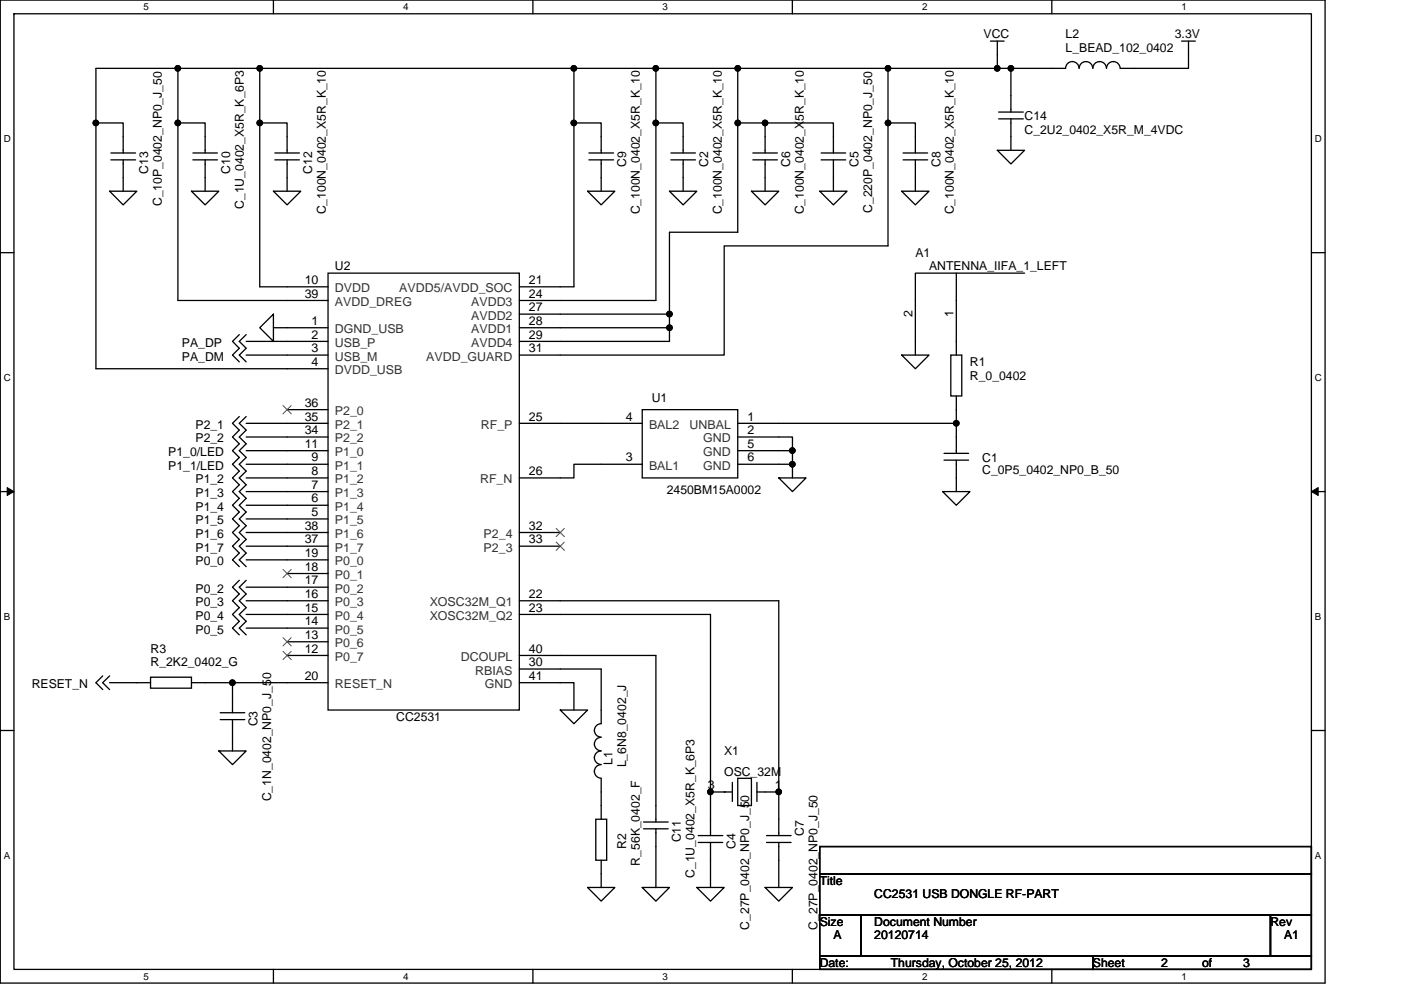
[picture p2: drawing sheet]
<svg xmlns="http://www.w3.org/2000/svg" width="297mm" height="210mm" viewBox="0 0 297 210" stroke-linecap="round" stroke-linejoin="round" font-family="sans-serif">
<path d="M.1 0h280.8v208.5h-280.8zM3 2.9h275v202.7h-275z" fill="none" stroke="#000" stroke-width=".28"/>
<g fill="#fff">
<path d="M30.5 .3h1.1v2.3h-1.1z"/>
<path d="M30.5 205.9h1.1v2.3h-1.1z"/>
</g>
<path d="M58 0v2.9M58 205.6v2.9" fill="none" stroke="#000" stroke-width=".28"/>
<g fill="#fff">
<path d="M85.5 .3h1.1v2.3h-1.1z"/>
<path d="M85.5 205.9h1.1v2.3h-1.1z"/>
</g>
<path d="M113 0v2.9M113 205.6v2.9" fill="none" stroke="#000" stroke-width=".28"/>
<g fill="#fff">
<path d="M140.5 .3h1.1v2.3h-1.1z"/>
<path d="M140.5 205.9h1.1v2.3h-1.1z"/>
</g>
<path d="M168 0v2.9M168 205.6v2.9" fill="none" stroke="#000" stroke-width=".28"/>
<g fill="#fff">
<path d="M195.5 .3h1.2v2.3h-1.2z"/>
<path d="M195.5 205.9h1.2v2.3h-1.2z"/>
</g>
<path d="M223 0v2.9M223 205.6v2.9" fill="none" stroke="#000" stroke-width=".28"/>
<g fill="#fff">
<path d="M250.5 .3h1.2v2.3h-1.2z"/>
<path d="M250.5 205.9h1.2v2.3h-1.2z"/>
<path d="M.8 28.3h1.5v2.3h-1.5z"/>
<path d="M278.8 28.3h1.5v2.3h-1.5z"/>
<path d="M.8 78.9h1.5v2.3h-1.5z"/>
<path d="M278.8 78.9h1.5v2.3h-1.5z"/>
</g>
<path d="M.1 53.6h2.9M278 53.6h2.9" fill="none" stroke="#000" stroke-width=".28"/>
<g fill="#fff">
<path d="M.8 129.6h1.4v2.3h-1.4z"/>
<path d="M278.8 129.6h1.4v2.3h-1.4z"/>
</g>
<path d="M.1 104.3h2.9M278 104.3h2.9" fill="none" stroke="#000" stroke-width=".28"/>
<path d="M1.5 103.4l1.5 .9-1.5 .8zM278 104.3l1.5-.9v1.7z" fill="#000" stroke="#000" stroke-width=".21"/>
<g fill="#fff">
<path d="M.8 180.3h1.4v2.3h-1.4z"/>
<path d="M278.8 180.3h1.4v2.3h-1.4z"/>
</g>
<g fill="none" stroke="#000" stroke-width=".28">
<path d="M37.7 14.5h-17.4v11.6M37.7 14.5v11.6M37.7 14.5h17.4M55.1 14.5v11.6M55.1 14.5h66.6M121.7 14.5v11.6M121.7 14.5h17.4M139.1 14.5v11.6M139.1 14.5h17.3M156.4 14.5h31.9M156.4 14.5v11.6M188.3 14.5v11.6"/>
<path d="M188.3 14.5h23.2M210 8.7h2.9M211.5 8.7v5.8h2.8M225.9 14.5h-11.6v9.3M225.9 14.5a1.43 1.43 0 0 1 1.5-1.4 1.43 1.43 0 0 1 1.4 1.4M228.8 14.5a1.43 1.43 0 0 1 1.5-1.4h-.1a1.45 1.45 0 0 1 1.5 1.4 1.46 1.46 0 0 1 1.5-1.4h-.1a1.45 1.45 0 0 1 1.5 1.4 1.46 1.46 0 0 1 1.4-1.4 1.45 1.45 0 0 1 1.5 1.4M250.5 8.7h2.9M252 8.7v5.8h-14.5M23.5 33.9h5.2M23.5 32.4h5.2M26.1 32.4v-6.3h-5.8v52.1h49.3M26.1 33.9v6.7"/>
<path d="M40.9 33.9h5.2M40.9 32.4h5.2M43.5 32.4v-6.3h-5.8v37.6h31.9M43.5 33.9v6.7M58.3 33.9h5.2M58.3 32.4h5.2M60.9 32.4v-6.3h-5.8v34.7h14.5M60.9 33.9v6.7M124.9 33.9h5.2M124.9 32.4h5.2M127.5 32.4v-6.3h-5.8v34.7h-11.6M127.5 33.9v6.7"/>
<path d="M139.1 26.1v37.6h-29M139.1 26.1h5.7v6.3M142.2 33.9h5.2M142.2 32.4h5.2M144.8 33.9v6.7M159.6 33.9h5.2M159.6 32.4h5.2M162.2 26.1h-5.8v23.2h-14.5v17.3M162.2 26.1v6.3M162.2 33.9v6.7M162.2 26.1h14.5v6.3M174.1 33.9h5.2"/>
<path d="M174.1 32.4h5.2M176.7 33.9v6.7M191.5 33.9h5.2M191.5 32.4h5.2M194.1 32.4v-6.3h-5.8v26.1h-34.8v23.1h-43.4M194.1 33.9v6.7M211.5 31.9h5.7l-2.9 2.9zM211.7 25.2h5.3M211.7 23.8h5.3M214.3 25.2v6.7M23.2 40.6h5.8l-2.9 2.9zM40.6 40.6h5.8l-2.9 2.9z"/>
<path d="M58 40.6h5.8l-2.9 2.9zM69.6 57.9h40.5v92.7h-40.5zM124.6 40.6h5.8l-2.9 2.9zM141.9 40.6h5.8l-2.9 2.9zM159.3 40.6h5.8l-2.9 2.9zM173.8 40.6h5.8l-2.9 2.9zM191.2 40.6h5.8l-2.9 2.9zM202.8 57.9v17.4M217.2 57.9h-23.1v17.4M50.7 71l-1.4 1.4 1.4 1.5-1.4 1.4 1.4 1.5M52.2 71l-1.5 1.4 1.5 1.5-1.5 1.4 1.5 1.5M55.1 69.5l2.9-2.9v5.8z"/>
<path d="M69.6 69.5h-11.6M69.6 72.4h-17.4M69.6 75.3h-17.4M110.1 69.5h31.8v2.9h-31.8M110.1 66.6h31.8v2.9M191.2 75.3h5.8l-2.9 2.9zM201.6 75.3h2.3v8.7h-2.3zM50.7 88.3l-1.4 1.5 1.4 1.4-1.4 1.5 1.4 1.4-1.4 1.5 1.4 1.4-1.4 1.5 1.4 1.4-1.4 1.5 1.4 1.4-1.4 1.5 1.4 1.4-1.4 1.5 1.4 1.4-1.4 1.5 1.4 1.4-1.4 1.4 1.4 1.5-1.4 1.4 1.4 1.5-1.4 1.4 1.4 1.5M52.2 89.8h17.4M52.2 92.7h17.4M52.2 95.6h17.4M52.2 98.5h17.4"/>
<path d="M52.2 88.3l-1.5 1.5 1.5 1.4-1.5 1.5 1.5 1.4-1.5 1.5 1.5 1.4-1.5 1.5 1.5 1.4-1.5 1.5 1.5 1.4-1.5 1.5 1.5 1.4-1.5 1.5 1.5 1.4-1.5 1.5 1.5 1.4-1.5 1.4 1.5 1.5-1.5 1.4 1.5 1.5-1.5 1.4 1.5 1.5M60.9 86.9h8.7M110.1 89.8h26.1M136.2 86.9h20.2v14.5h-20.2zM136.2 98.5h-14.5v2.9h-11.6M156.4 92.7h11.6v2.9M156.4 95.6h11.6v2.9M156.4 98.5h11.6v2.9M156.4 89.8h46.4M200.1 97.6h5.3M200.1 96.2h5.3M202.8 89.8v6.4"/>
<path d="M202.8 84v5.8M202.8 97.6v6.7M52.2 101.4h17.4M52.2 104.3h17.4M52.2 107.2h17.4M52.2 110.1h17.4M52.2 112.9h17.4M52.2 115.8h17.4M52.2 118.7h17.4M110.1 112.9h8.7M110.1 115.8h8.7M165.1 101.4h5.8l-2.9 2.9z"/>
<path d="M199.9 104.3h5.8l-2.9 2.9zM50.7 123.1l-1.4 1.4 1.4 1.5-1.4 1.4 1.4 1.5-1.4 1.4 1.4 1.5-1.4 1.4 1.4 1.5M52.2 124.5h17.4M52.2 127.4h17.4M52.2 130.3h17.4M52.2 133.2h17.4M52.2 123.1l-1.5 1.4 1.5 1.5-1.5 1.4 1.5 1.5-1.5 1.4 1.5 1.5-1.5 1.4 1.5 1.5M60.9 121.6h8.7M60.9 136.1h8.7M60.9 139h8.7M110.1 139h29v35.3M110.1 130.3h40.5v37.7"/>
<path d="M110.1 127.4h55v40.6M.1 154.9h2.9M21.8 143.4l-1.5 1.4 1.5 1.5M23.2 144.8h8.7M23.2 143.4l-1.4 1.4 1.4 1.5M31.9 143.6h8.7v2.4h-8.7zM40.6 144.8h8.7M46.4 159.3h5.8l-2.9 2.9zM46.7 152.6h5.2M46.7 151.2h5.2M49.3 144.8v6.4M49.3 144.8h20.3"/>
<path d="M49.3 152.6v6.7M110.1 144.8h11.6v5.8M110.1 141.9h17.4v11.6M118.8 150.6h5.8l-2.9 2.9zM127.4 153.5a1.44 1.44 0 0 0-1.4 1.4 1.44 1.44 0 0 0 1.4 1.5 1.43 1.43 0 0 0-1.4 1.4 1.48 1.48 0 0 0 1.4 1.5 1.43 1.43 0 0 0-1.4 1.4 1.45 1.45 0 0 0 1.4 1.5M278 154.9h2.9M126.3 173.8h2.3v8.7h-2.3zM127.4 162.2a1.42 1.42 0 0 0-1.4 1.4 1.45 1.45 0 0 0 1.4 1.5M127.5 165.1v8.7M136.4 175.8h5.3M136.4 174.3h5.3M139.1 175.8v12.4"/>
<path d="M148 178.7h5.2M148 177.2h5.2M150.6 168v9.2M150.6 178.7v9.5M150.6 168h2.9M153.5 168h.3M153.5 168h1.8M155.3 165.9v4.1M156.4 165.1h2.9v5.8h-2.9zM160.5 168h4.6M160.5 165.9v4.1M162.5 178.7h5.2"/>
<path d="M162.5 177.2h5.2M165.1 168v9.2M165.1 178.7v9.5M173.8 179.6h104.2v5.7h-104.2zM124.6 188.2h5.8l-2.9 2.9zM127.5 182.5v5.7M136.2 188.2h5.7l-2.8 2.9zM147.7 188.2h5.8l-2.9 2.9zM162.2 188.2h5.8l-2.9 2.9zM173.8 194h8.7v8.7h-8.7zM173.8 185.3h104.2v8.7h-104.2zM182.5 194h86.9v8.7h-86.9z"/>
<path d="M269.4 194h8.6v8.7h-8.6zM173.8 202.7h57.9v2.9h-57.9zM231.7 202.7h46.3v2.9h-46.3z"/>
</g>
<g fill="#000" stroke="#000" stroke-width=".28">
<circle cx="37.7" cy="14.5" r=".57"/>
<circle cx="55.1" cy="14.5" r=".57"/>
<circle cx="121.7" cy="14.5" r=".57"/>
<circle cx="139" cy="14.5" r=".57"/>
<circle cx="156.4" cy="14.5" r=".57"/>
<circle cx="188.3" cy="14.5" r=".57"/>
<circle cx="211.4" cy="14.5" r=".57"/>
<circle cx="214.3" cy="14.5" r=".57"/>
<circle cx="20.3" cy="26.1" r=".57"/>
<circle cx="37.7" cy="26.1" r=".57"/>
<circle cx="55.1" cy="26.1" r=".57"/>
<circle cx="121.7" cy="26.1" r=".57"/>
<circle cx="139" cy="26.1" r=".57"/>
<circle cx="156.4" cy="26.1" r=".57"/>
<circle cx="162.2" cy="26.1" r=".57"/>
<circle cx="188.3" cy="26.1" r=".57"/>
<circle cx="141.9" cy="66.6" r=".57"/>
<circle cx="141.9" cy="69.5" r=".57"/>
<circle cx="168" cy="98.5" r=".57"/>
<circle cx="168" cy="95.6" r=".57"/>
<circle cx="202.8" cy="89.8" r=".57"/>
<circle cx="49.3" cy="144.8" r=".57"/>
<circle cx="150.6" cy="168" r=".57"/>
<circle cx="165.1" cy="168" r=".57"/>
</g>
<path d="M60 86l1.8 1.8M61.7 86l-1.7 1.8M117.9 112.1l1.8 1.7M117.9 115l1.8 1.7M119.7 112.1l-1.8 1.7M119.7 115l-1.8 1.7M60 120.8l1.8 1.7M60 135.3l1.8 1.7M60 138.2l1.8 1.7M61.7 120.8l-1.7 1.7M61.7 135.3l-1.7 1.7M61.7 138.2l-1.7 1.7" fill="none" stroke="#4c4c4c" stroke-width=".21"/>
<g font-size="2.6">
<text x="208.6" y="8.1">VCC</text>
<text x="225.9" y="8.1">L2</text>
<text x="225.9" y="11">L_BEAD_102_0402</text>
<text x="249.1" y="8.1">3.3V</text>
<text x="217.2" y="25.5">C14</text>
<text x="217.2" y="28.4">C_2U2_0402_X5R_M_4VDC</text>
<text x="132.8" y="35.3" transform="rotate(-90 132.8 35.3)">C9</text>
<text x="150.2" y="35.3" transform="rotate(-90 150.2 35.3)">C2</text>
<text x="167.5" y="35.3" transform="rotate(-90 167.5 35.3)">C6</text>
<text x="182" y="35.3" transform="rotate(-90 182 35.3)">C5</text>
<text x="199.4" y="35.3" transform="rotate(-90 199.4 35.3)">C8</text>
<text x="31.4" y="36.8" transform="rotate(-90 31.4 36.8)">C13</text>
<text x="48.8" y="36.8" transform="rotate(-90 48.8 36.8)">C10</text>
<text x="66.2" y="36.8" transform="rotate(-90 66.2 36.8)">C12</text>
<text x="34.3" y="43.8" transform="rotate(-90 34.3 43.8)">C_10P_0402_NP0_J_50</text>
<text x="51.7" y="44.3" transform="rotate(-90 51.7 44.3)">C_1U_0402_X5R_K_6P3</text>
<text x="69.1" y="45.5" transform="rotate(-90 69.1 45.5)">C_100N_0402_X5R_K_10</text>
<text x="135.7" y="45.5" transform="rotate(-90 135.7 45.5)">C_100N_0402_X5R_K_10</text>
<text x="153.1" y="45.5" transform="rotate(-90 153.1 45.5)">C_100N_0402_X5R_K_10</text>
<text x="170.4" y="45.5" transform="rotate(-90 170.4 45.5)">C_100N_0402_X5R_K_10</text>
<text x="184.9" y="45.2" transform="rotate(-90 184.9 45.2)">C_220P_0402_NP0_J_50</text>
<text x="202.3" y="45.5" transform="rotate(-90 202.3 45.5)">C_100N_0402_X5R_K_10</text>
<text x="71" y="57.4">U2</text>
<text x="194.1" y="54.5">A1</text>
<text x="197" y="57.4">ANTENNA_IIFA_1_LEFT</text>
<text x="64.6" y="60.2">10</text>
<text x="64.6" y="63.1">39</text>
<text x="112.1" y="60.2">21</text>
<text x="112.1" y="63.1">24</text>
<text x="66.1" y="68.9">1</text>
<text x="66.1" y="71.8">2</text>
<text x="112.1" y="66">27</text>
<text x="112.1" y="68.9">28</text>
<text x="112.1" y="71.8">29</text>
<text x="193.5" y="67.2" transform="rotate(-90 193.5 67.2)">2</text>
<text x="202.2" y="67.2" transform="rotate(-90 202.2 67.2)">1</text>
<text x="38.6" y="73.6">PA_DP</text>
<text x="38.6" y="76.5">PA_DM</text>
<text x="66.1" y="74.7">3</text>
<text x="66.1" y="77.6">4</text>
<text x="112.1" y="74.7">31</text>
<text x="205.7" y="77.6">R1</text>
<text x="205.7" y="80.5">R_0_0402</text>
<text x="64.6" y="86.3">36</text>
<text x="64.6" y="89.2">35</text>
<text x="112.1" y="89.2">25</text>
<text x="132.7" y="89.2">4</text>
<text x="138.2" y="85.2">U1</text>
<text x="158.5" y="89.2">1</text>
<text x="41.5" y="91">P2_1</text>
<text x="41.5" y="93.9">P2_2</text>
<text x="64.6" y="92.1">34</text>
<text x="64.6" y="95">11</text>
<text x="158.5" y="92.1">2</text>
<text x="158.5" y="95">5</text>
<text x="35.7" y="96.8">P1_0/LED</text>
<text x="35.7" y="99.7">P1_1/LED</text>
<text x="66.1" y="97.9">9</text>
<text x="66.1" y="100.8">8</text>
<text x="112.1" y="100.8">26</text>
<text x="132.7" y="97.9">3</text>
<text x="158.5" y="97.9">6</text>
<text x="208.3" y="97.9">C1</text>
<text x="208.3" y="100.5">C_0P5_0402_NP0_B_50</text>
<text x="41.5" y="102.5">P1_2</text>
<text x="41.5" y="105.4">P1_3</text>
<text x="66.1" y="103.7">7</text>
<text x="66.1" y="106.6">6</text>
<text x="141.4" y="104.9">2450BM15A0002</text>
<text x="41.5" y="108.3">P1_4</text>
<text x="41.5" y="111.2">P1_5</text>
<text x="64.6" y="112.4">38</text>
<text x="66.1" y="109.5">5</text>
<text x="112.1" y="112.4">32</text>
<text x="41.5" y="114.1">P1_6</text>
<text x="41.5" y="117">P1_7</text>
<text x="41.5" y="119.9">P0_0</text>
<text x="64.6" y="115.3">37</text>
<text x="64.6" y="118.2">19</text>
<text x="112.1" y="115.3">33</text>
<text x="41.5" y="125.7">P0_2</text>
<text x="64.6" y="121.1">18</text>
<text x="64.6" y="124">17</text>
<text x="41.5" y="128.6">P0_3</text>
<text x="41.5" y="131.5">P0_4</text>
<text x="64.6" y="126.8">16</text>
<text x="64.6" y="129.7">15</text>
<text x="112.1" y="126.8">22</text>
<text x="112.1" y="129.7">23</text>
<text x="41.5" y="134.4">P0_5</text>
<text x="64.6" y="132.6">14</text>
<text x="64.6" y="135.5">13</text>
<text x="31.9" y="138.5">R3</text>
<text x="31.9" y="141.4">R_2K2_0402_G</text>
<text x="64.6" y="138.4">12</text>
<text x="112.1" y="141.3">30</text>
<text x="112.1" y="138.4">40</text>
<text x="6.7" y="146">RESET_N</text>
<text x="64.6" y="144.2">20</text>
<text x="112.1" y="144.2">41</text>
<text x="54.6" y="154.1" transform="rotate(-90 54.6 154.1)">C3</text>
<text x="84" y="152.9">CC2531</text>
<text x="153.5" y="160.2">X1</text>
<text x="129.9" y="162.2" transform="rotate(-90 129.9 162.2)">L1</text>
<text x="132.8" y="162.8" transform="rotate(-90 132.8 162.8)">L_6N8_0402_J</text>
<text x="150" y="167.4">3</text>
<text x="153.5" y="164.5">OSC_32M</text>
<text x="164.2" y="167.4">1</text>
<text x="57.5" y="170" transform="rotate(-90 57.5 170)">C_1N_0402_NP0_J_50</text>
<text x="144.4" y="178.7" transform="rotate(-90 144.4 178.7)">C11</text>
<text x="170.4" y="177.2" transform="rotate(-90 170.4 177.2)">C7</text>
<text x="132.8" y="180.1" transform="rotate(-90 132.8 180.1)">R2</text>
<text x="135.7" y="183.6" transform="rotate(-90 135.7 183.6)">R_56K_0402_F</text>
<text x="156" y="180.1" transform="rotate(-90 156 180.1)">C4</text>
<text x="147.3" y="186.2" transform="rotate(-90 147.3 186.2)">C_1U_0402_X5R_K_6P3</text>
<text x="173.8" y="187.7">Title</text>
<text x="185.4" y="190.6">CC2531 USB DONGLE RF-PART</text>
<text x="158.8" y="197.2" transform="rotate(-90 158.8 197.2)">C_27P_0402_NP0_J_50</text>
<text x="173.3" y="197.2" transform="rotate(-90 173.3 197.2)">C_27P_0402_NP0_J_50</text>
<text x="173.8" y="196.4">Size</text>
<text x="185.4" y="196.4">Document Number</text>
<text x="269.4" y="196.4">Rev</text>
<text x="176.7" y="199.3">A</text>
<text x="185.4" y="199.3">20120714</text>
<text x="272.2" y="199.3">A1</text>
<text x="173.8" y="205">Date:</text>
<text x="188.9" y="205">Thursday, October 25, 2012</text>
<text x="231.7" y="205">Sheet</text>
<text x="246.2" y="205">2</text>
<text x="254.9" y="205">of</text>
<text x="263.6" y="205">3</text>
</g>
<g font-size="2.6" fill="#333">
<text x="71" y="62">DVDD</text>
<text x="71" y="64.9">AVDD_DREG</text>
<text x="84.6" y="62">AVDD5/AVDD_SOC</text>
<text x="99.9" y="64.9">AVDD3</text>
<text x="71" y="70.7">DGND_USB</text>
<text x="99.9" y="67.8">AVDD2</text>
<text x="99.9" y="70.7">AVDD1</text>
<text x="71" y="73.6">USB_P</text>
<text x="71" y="76.5">USB_M</text>
<text x="90.4" y="76.5">AVDD_GUARD</text>
<text x="99.9" y="73.6">AVDD4</text>
<text x="71" y="79.4">DVDD_USB</text>
<text x="71" y="88.1">P2_0</text>
<text x="71" y="91">P2_1</text>
<text x="71" y="93.9">P2_2</text>
<text x="101.9" y="91">RF_P</text>
<text x="137.6" y="91">BAL2</text>
<text x="146.2" y="91">UNBAL</text>
<text x="149.1" y="93.9">GND</text>
<text x="71" y="96.8">P1_0</text>
<text x="71" y="99.6">P1_1</text>
<text x="137.6" y="99.6">BAL1</text>
<text x="149.1" y="96.8">GND</text>
<text x="149.1" y="99.6">GND</text>
<text x="71" y="102.5">P1_2</text>
<text x="71" y="105.4">P1_3</text>
<text x="101.8" y="102.5">RF_N</text>
<text x="71" y="108.3">P1_4</text>
<text x="71" y="111.2">P1_5</text>
<text x="71" y="114.1">P1_6</text>
<text x="71" y="117">P1_7</text>
<text x="71" y="119.9">P0_0</text>
<text x="102.5" y="114.1">P2_4</text>
<text x="102.5" y="117">P2_3</text>
<text x="71" y="122.8">P0_1</text>
<text x="71" y="125.7">P0_2</text>
<text x="71" y="128.6">P0_3</text>
<text x="71" y="131.5">P0_4</text>
<text x="91.1" y="128.6">XOSC32M_Q1</text>
<text x="91.1" y="131.5">XOSC32M_Q2</text>
<text x="71" y="134.4">P0_5</text>
<text x="71" y="137.3">P0_6</text>
<text x="71" y="140.2">P0_7</text>
<text x="97.7" y="140.2">DCOUPL</text>
<text x="100.7" y="143.1">RBIAS</text>
<text x="71" y="146">RESET_N</text>
<text x="102.8" y="146">GND</text>
</g>
<g font-size="2.1">
<text x="30.5" y="2.2">5</text>
<text x="85.5" y="2.2">4</text>
<text x="140.5" y="2.2">3</text>
<text x="195.5" y="2.2">2</text>
<text x="250.5" y="2.2">1</text>
<text x=".8" y="30.1">D</text>
<text x="278.8" y="30.1">D</text>
<text x=".8" y="80.8">C</text>
<text x="278.8" y="80.8">C</text>
<text x=".8" y="131.4">B</text>
<text x="278.8" y="131.4">B</text>
<text x=".8" y="182.1">A</text>
<text x="278.8" y="182.1">A</text>
<text x="30.5" y="207.8">5</text>
<text x="85.5" y="207.8">4</text>
<text x="140.5" y="207.8">3</text>
<text x="195.5" y="207.8">2</text>
<text x="250.5" y="207.8">1</text>
</g>
</svg>
